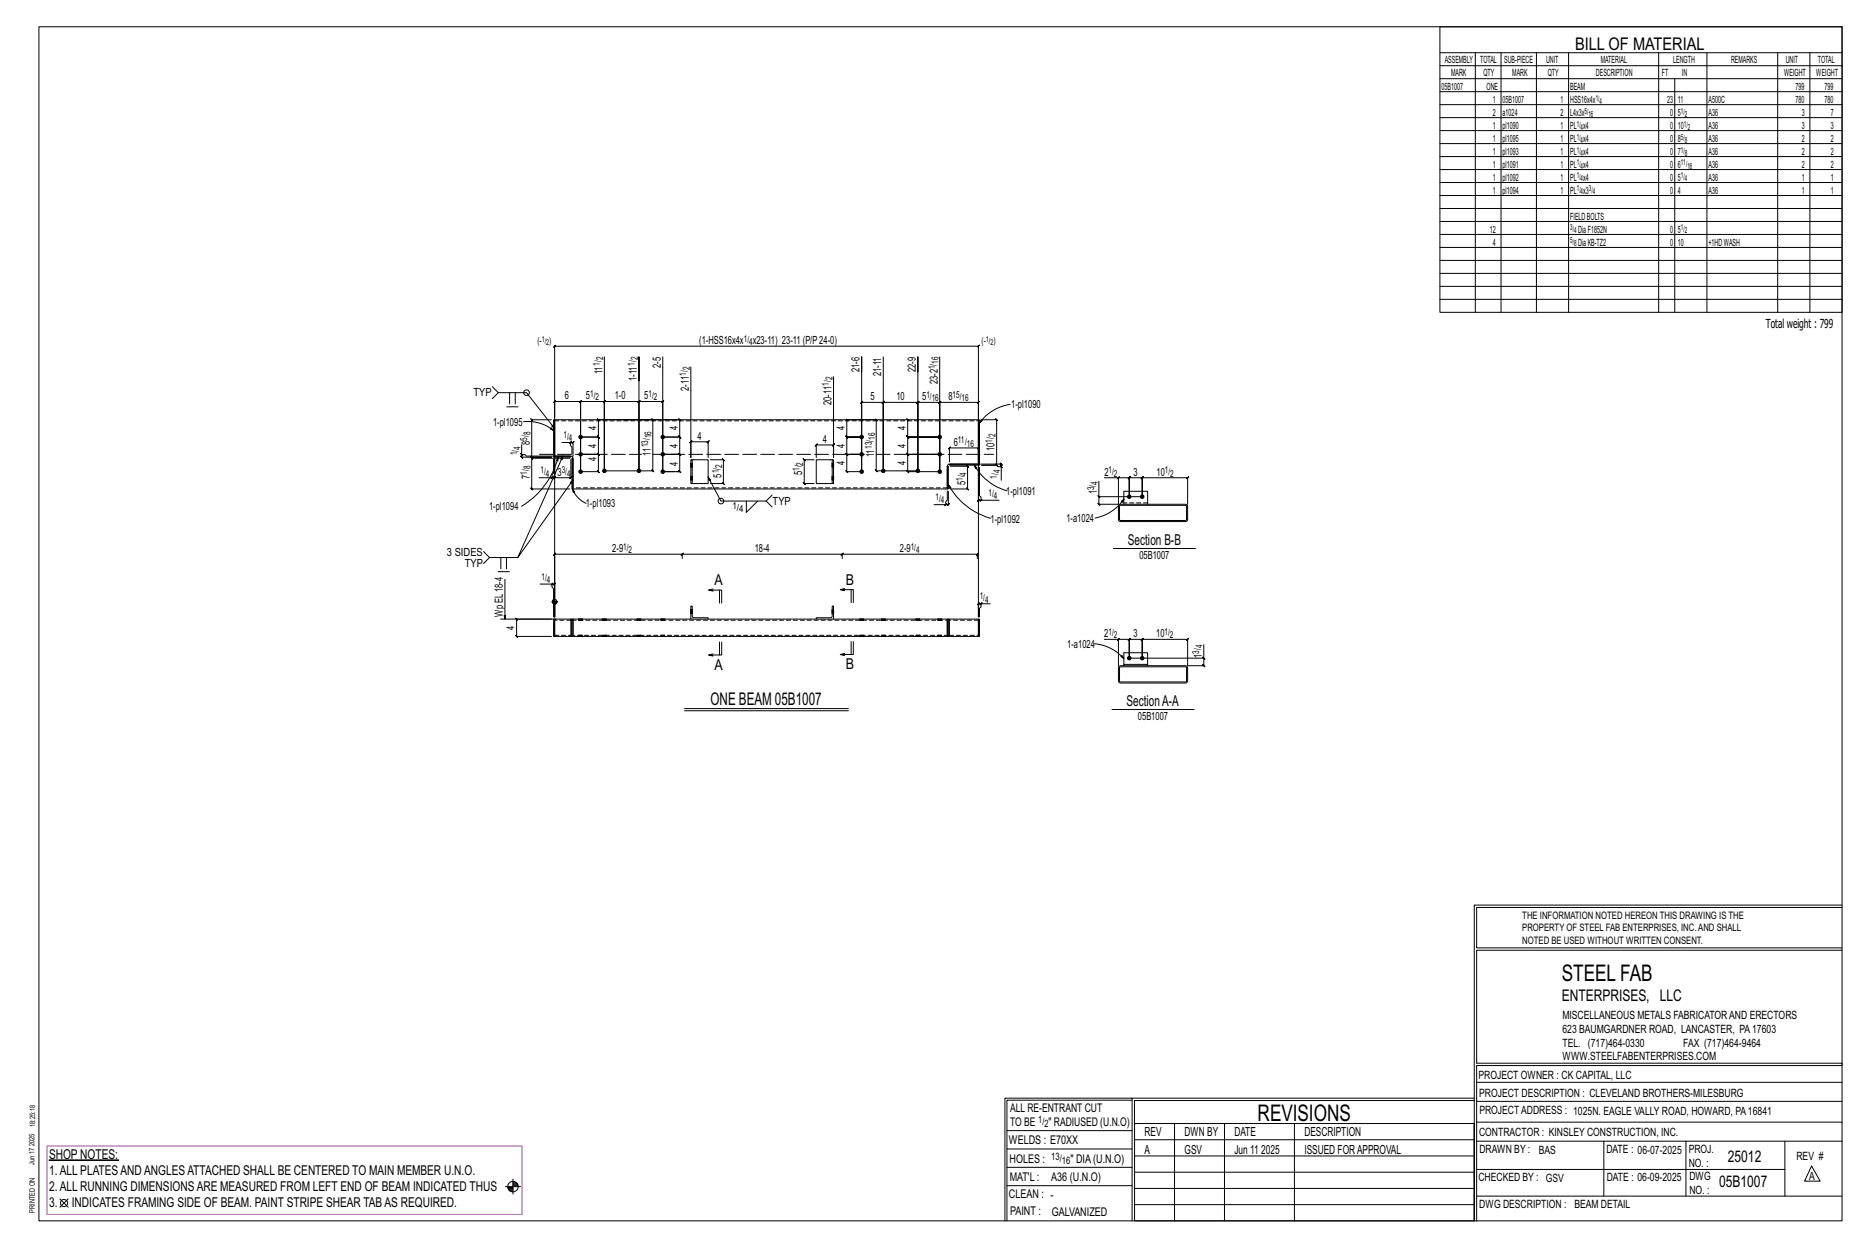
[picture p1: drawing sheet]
<svg xmlns="http://www.w3.org/2000/svg" width="914mm" height="610mm" viewBox="0 0 914 610" stroke-linecap="round" stroke-linejoin="round" font-family="sans-serif">
<g fill="#000" stroke="#000" stroke-width=".49">
<path d="M24 568h34z"/>
<circle cx="284" cy="214" r=".9"/>
<circle cx="324" cy="214" r=".9"/>
<circle cx="422" cy="214" r=".9"/>
<circle cx="460" cy="214" r=".9"/>
<circle cx="284" cy="222" r=".9"/>
<circle cx="284" cy="231" r=".9"/>
<circle cx="296" cy="230" r=".9"/>
<circle cx="313" cy="230" r=".9"/>
<circle cx="324" cy="231" r=".9"/>
<circle cx="324" cy="222" r=".9"/>
<circle cx="422" cy="231" r=".9"/>
<circle cx="422" cy="222" r=".9"/>
<circle cx="432" cy="230" r=".9"/>
<circle cx="449" cy="230" r=".9"/>
<circle cx="460" cy="222" r=".9"/>
<circle cx="460" cy="231" r=".9"/>
<circle cx="553" cy="243" r=".9"/>
<circle cx="559" cy="243" r=".9"/>
<circle cx="553" cy="322" r=".9"/>
<circle cx="559" cy="322" r=".9"/>
</g>
<g fill="none" stroke="#000" stroke-width=".49">
<path d="M19 13h883v584h-883zM705 13h197v140h-197zM705 26h197M705 32h197M705 39h197M722 26v127M735 26v127M752 26v127M768 26v127M812 26v127M820 39v114M836 26v127"/>
<path d="M870 26v127M886 26v127M705 45h197M705 51h197M705 58h197M705 64h197M705 70h197M705 77h197M705 83h197M705 89h197M705 96h197M705 102h197"/>
<path d="M705 108h197M705 115h197M705 121h197M705 127h197M705 134h197M705 140h197M705 146h197M296 175v55h24v1l-1-1h1v-25v1l-1-1h1h-15M324 175v56M338 179v45v-8v1l1-1h-1h9l-1 1 1-1v8M432 175v55M460 175v56v-34h-1l1-1v1h19h-1l1-1v1v7"/>
<path d="M241 189l3 3h14l14 18M244 192l-3 3M248 199h6M249 192v6M252 192v6M313 186v-11v55M408 184v40v-6l1-1-1 1h-8v-1l-1 1h1v6M422 182v-7v56M449 182v-7v55M494 198a23 23 0 0 0-15 9M255 218v4h2l1 1h12M256 206a20 20 0 0 1 15 5"/>
<path d="M270 209l1 2-2-1zM270 205h-10l1 1-1-1v19v-1l1 1h-1h10h-15h1l-1-1v1v-2M271 205h1v19h-1zM272 206v17h7l1 1 1 14M272 204v-8l-1 1 1-1h12v1l1-1h-1v35M272 205h207M275 216h4v2l1 1v3M279 216v1l1-1zM279 216h2l-1 1 1-1v7M305 205h-12h-1l1 1v-1v9l-1-1 1 1h-9h9l-1-1 1 1v8h-1l1 1v-1h-9h9h-1l1 1v-1v9l-1-1 1 1h-9M305 205h28h-1l1 1v-1v9l-1-1 1 1h-9h9l-1-1 1 1v8h-1l1 1v-1h-9h9h-1l1 1v-1v9l-1-1 1 1h-9M444 205l1 1-1-1v9v-1l1 1h-1h16h-16v-1l1 1h-1v8l1 1-1-1h16h-16l1 1-1-1v9v-1l1 1h-1h16v-34v-1l-1 1h1h-11l1-1-1 1v33"/>
<path d="M479 205v23zM479 206v21h-15v1v10M480 205l1 1-2 1zM481 205h7h-1l1 1v-1v23l-1-1 1 1h-7h7h1h1v7M255 222l1 1zM270 234l1-1zM271 225v6l-1 1v2h-6M272 223h7v1h-7zM273 224v1h-1zM273 224a39 39 0 0 1-18 24M276 223l-23 50 28-38M279 224h-19l1 1-1-1v15l1 1-1-1h19"/>
<path d="M279 225v9l1-1-1 1h-7v-1l-1 1h1v-9v9v-1l-1 1h1h-2M280 224h1v15h-1zM280 239l1 2zM280 239a13 13 0 0 0 7 7M281 239h183M313 230v-34l-1 1 1-1h-17l-1 1 1-1v34v-34l-1 1 1-1h-12h1l-1 1v-1v35M313 230v-34l-1 1 1-1h11v1l1-1h-1v35M338 235h.1M338 233h.1M338 228h.1M338 227h.1M338 225h1v12h-1z"/>
<path d="M339 225h8v12h-8M339 235h.1M339 233h.1M339 228h.1M339 227h.1M347 233l6 12h22l3-3M348 225h6v-1l1 1h-1v12v-1l1 1h-1h-6M399 225h-5l-1-1 1 1v12l-1-1 1 1h5M407 235h.1M407 233h.1M407 228h.1M407 227h.1"/>
<path d="M407 225h1v12h-1zM407 225h-7v12h7M408 235h.1M408 233h.1M408 228h.1M408 227h.1M449 230v-33l1-1-1 1h-17l1-1-1 1v33v-33l1-1-1 1h-10v-1l-1 1h1v34M449 230h-20v1l-1-1h1v-25v1l-1-1h1h-14h-1l1 1v-1v9l-1-1 1 1h7h-7l-1-1 1 1v8h-1l1 1v-1h7h-7h-1l1 1v-1v9l-1-1 1 1h7M464 228v11zM464 237l1 2zM464 237a34 34 0 0 0 21 17M465 227h14v1h-14z"/>
<path d="M465 226v-7l-1 1 1-1h14l-1 1 1-1v7M465 228h9h-1l1 1v-1v11h-1l1 1v-1h-9M477 228l1 1zM477 228a27 27 0 0 0 16 12M479 229v16h-1l1-1v1h1M479 229v13l1 1v2h9M480 227h10l1 1-1-1v1M490 228l1 1zM538 235v8h21M541 234h6v13h-9l-1-1 1 1v-4M547 234l1-1zM547 234h6h-1l1-1v1v9v-9h-1l1-1v1h6l1-1-1 1v9v-9l1-1-1 1h22l1-1-1 1v13"/>
<path d="M365 245v6l6-6M375 245l3 3M463 246l-1 1zM464 240v5h-1v2h-6M464 240v7l1-1-1 1h-1M480 245l1-1-1 1zM537 243l1 1zM548 247h33v1v7h-1h-32l-1-1zM548 247h32l1 7-33 1zM549 245l1-1-1 2zM550 247v-7h12v7M550 244a22 22 0 0 1-14 9"/>
<path d="M237 270l3 3h13M240 273l-3 3M244 280h5M245 273v5M248 273v5M334 271h78v1l1-1-1 2M334 273v-2l-1 1 1-1h-62l-1 1 1-1v31v-133l-1 1 1-1h207l-1 1 1-1v133v-7l-1 1 1-1h1M334 271l-1 1zM412 271h66v1l1-1-1 2M413 271l-1 1zM545 268h40M247 283v20"/>
<path d="M264 286h6v1l1 1v14M270 294h3M270 286l1-1zM270 286h2h-1l1-1v1v16v-9M270 294h.1M271 294h.1M271 293v1M272 294v2M272 294v1M273 294v1M338 298h.1M339 298h.1"/>
<path d="M349 289h-2h6v6M349 288l-2 1M352 289v6M407 298h.1M408 298h.1M413 289l-2-1h7v7M413 288h-2M417 288v7M480 296l1-1zM485 295h-5v2l-1 1v4M245 303h27M270 303h-17l-1-1 1 1v8h-1l1 1v-1h17"/>
<path d="M271 303h1v8h-1zM279 303h185M279 311h1M279 303h1M280 303v8h-1v-8h-7v8h7M281 303v8h-1M281 304v6M281 311h183M283 303h.1M283 311h.1M285 303h.1M285 311h.1"/>
<path d="M295 303h.1M295 311h.1M297 303h.1M297 311h.1M312 303h.1M312 311h.1M314 303h.1M314 311h.1M324 303h.1M324 311h.1M325 303h.1M325 311h.1"/>
<path d="M338 300h.1M338 303v-6h1v5h8v1M339 300h.1M349 320h-2M352 314v6M353 314v6h-6l2 1M400 303v-1h7v-5h1v6M407 300h.1M408 300h.1M413 320h-2M417 314v6M418 314v6h-7l2 1"/>
<path d="M421 303h.1M421 311h.1M423 303h.1M423 311h.1M432 303h.1M432 311h.1M433 303h.1M433 311h.1M448 303h.1M448 311h.1M450 303h.1M450 311h.1"/>
<path d="M459 303h.1M459 311h.1M461 303h.1M461 311h.1M464 304v6M464 303v8v-8h1M464 311h1M464 303h1M465 303h14v8h-14zM479 303v8zM536 315a21 21 0 0 1 14 7M541 313h6v13"/>
<path d="M547 313l1-1zM547 313h6h-1l1-1v1v9v-9h-1l1-1v1h6l1-1-1 1v9v-9l1-1-1 1h22l1-1-1 1v13h8h1l-1-1v1v-4M589 315v7h-36M548 326h33v1v7h-1h-32l-1-1zM548 326h32l1 7-33 1zM549 321l1 1zM550 326v-1h12v1M550 325v-6h12v6M589 322l1 1zM335 347h80M335 348h80M544 347h41"/>
<path d="M722 443v154M722 443h180M902 444h-179v20h179M902 465h-179v55h179v1h-179v76M554 538h-61v59M554 537h168M722 538h-167v13M723 539h179M723 530h179M493 553h61M555 550h167v47h-167zM555 558h167"/>
<path d="M575 550v47M599 550v47M634 550v47M723 549h179M723 558h179M785 558v27M825 558v27M874 558v27M251 577v7M251 579h2M251 580h3M251 578h2"/>
<path d="M493 571h61M493 562h61M555 573h167M555 566h167M723 572h151M887 570l4 8h-8zM29 587l4 4M33 587l-4 4M247 581h8M249 581h2M249 582h2M250 583h1"/>
<path d="M492 597v-60h62v60M493 580h61M555 589h167M555 581h167M723 585h179"/>
<circle cx="258" cy="192" r="1.4"/>
<circle cx="353" cy="245" r="1.4"/>
<circle cx="272" cy="294" r="1.2"/>
<circle cx="31" cy="589" r="1.8"/>
<circle cx="251" cy="581" r="2.6"/>
</g>
<path d="M23 561h233v33h-233z" fill="none" stroke="#f0f" stroke-width=".5"/>
<g fill="none" stroke="#000" stroke-width=".49" stroke-dasharray="2 1.4">
<path d="M272 206h207M338 227l1 1zM338 227h1M338 227h.1M338 228h.1M338 228h1M338 234h1zM338 234h1M338 233h1M338 233h.1M338 235h.1M338 235h1"/>
<path d="M338 234l1 1M339 227h-1M339 233h-1M339 227h.1M339 228h.1M339 233h.1M339 234h.1M407 234h1zM407 235h.1M407 234h.1M407 228h1zM407 228h.1"/>
<path d="M407 228v-1M407 235h1M407 228h1M408 233h-1M408 227h-1M408 234h-1M408 235h-1M408 235h.1M408 233h.1M408 234l-1-1M408 228h-1M408 228h.1"/>
<path d="M408 227h.1M408 228l-1-1M464 239h-183M562 246h-12M338 299h1zM338 299h1M338 298h.1M338 300h1M338 299l1 1M339 298h-1M339 298h.1M339 299v1"/>
<path d="M407 299l1 1zM407 299h.1M408 298h-1M408 300h-1M408 300h.1M408 298h.1M408 299l-1-1M408 299h-1M272 311h7M279 303h-7M280 303h184M283 311h.1"/>
<path d="M283 303h.1M284 311h.1M284 303h-1M284 311h1M284 303h1zM284 303h.1M285 311h.1M285 303h.1M295 303h.1M295 311h.1M296 303h-1M296 311h.1"/>
<path d="M296 303h.1M296 311h1M297 303h.1M297 311h.1M312 303h.1M312 311h.1M312 311h1zM313 303h.1M313 303h-1M313 311h.1M313 311h1M314 303h.1"/>
<path d="M314 311h.1M324 311h.1M324 303h.1M324 311h1M324 303h1zM325 311h.1M325 303h.1M338 300h.1M407 300h.1M407 300h1M421 311h.1M421 303h.1"/>
<path d="M421 311h1zM422 311h.1M422 303h.1M422 303h-1M422 311h1M423 303h.1M423 311h.1M432 303h.1M432 311h.1M432 303h1zM432 311h1M433 303h.1"/>
<path d="M433 311h.1M448 303h.1M448 303h1M448 311h1M448 311h.1M449 311h-1M449 303h-1M449 311h.1M449 303h.1M449 303h1zM449 311h1M450 303h.1"/>
<path d="M450 311h.1M459 311h.1M459 303h.1M460 311h.1M460 303h-1M460 311h1M460 303h.1M461 311h.1M461 303h.1M464 311h-184M465 311h14M479 303h-14"/>
</g>
<path d="M264 222h50M320 222h103M429 222h57" fill="none" stroke="#000" stroke-width=".49" stroke-dasharray="6.8 1 0 1"/>
<path d="M324 231h9" fill="none" stroke="#000" stroke-width=".49" stroke-dasharray="5.8 1 1 1"/>
<g font-size="11.2">
<text x="764" y="480">STEEL FAB</text>
<text x="616" y="548">REVISIONS</text>
</g>
<g font-size="8.6">
<text x="771" y="24">BILL OF MATERIAL</text>
<text x="348" y="345">ONE BEAM 05B1007</text>
</g>
<g font-size="7.9">
<text x="765" y="490">ENTERPRISES, LLC</text>
<text x="846" y="569">25012</text>
<text x="842" y="581">05B1007</text>
</g>
<g font-size="7.3">
<text x="552" y="267">Section B-B</text>
<text x="350" y="286">A</text>
<text x="414" y="286">B</text>
<text x="350" y="328">A</text>
<text x="414" y="327">B</text>
<text x="551" y="345">SectionA-A</text>
</g>
<g font-size="6.6">
<text x="24" y="567">SHOP NOTES:</text>
<text x="24" y="575">1.ALL PLATESANDANGLESATTACHED SHALL BE CENTERED TO MAIN MEMBER U.N.O.</text>
<text x="24" y="583">2.ALL RUNNING DIMENSIONSARE MEASURED FROM LEFT END OF BEAM INDICATED THUS</text>
<text x="24" y="591">3.</text>
<text x="35" y="591">INDICATES FRAMING SIDE OF BEAM. PAINT STRIPE SHEAR TABAS REQUIRED.</text>
</g>
<g font-size="6.1">
<text x="864" y="161">Total weight : 799</text>
<text x="560" y="556">REV</text>
<text x="580" y="556">DWN BY</text>
<text x="604" y="556">DATE</text>
<text x="639" y="556">DESCRIPTION</text>
<text x="560" y="564">A</text>
<text x="580" y="564">GSV</text>
<text x="604" y="564">Jun 11</text>
<text x="617" y="564">2025</text>
<text x="639" y="564">ISSUED FORAPPROVAL</text>
</g>
<g font-size="5.9">
<text x="494" y="560">WELDS : E70XX</text>
<text x="494" y="569">HOLES :</text>
<text x="524" y="569">&quot; DIA(U.N.O)</text>
<text x="494" y="578">MAT'L :</text>
<text x="515" y="578">A36 (U.N.O)</text>
<text x="494" y="586">CLEAN : -</text>
<text x="495" y="595">PAINT :</text>
<text x="515" y="595">GALVANIZED</text>
</g>
<g font-size="5.8">
<text x="494" y="544">ALL RE-ENTRANT CUT</text>
<text x="494" y="551">TO BE</text>
<text x="513" y="551">&quot; RADIUSED (U.N.O)</text>
</g>
<g font-size="5.6">
<text x="765" y="499">MISCELLANEOUS METALS FABRICATORAND ERECTORS</text>
<text x="765" y="505">623 BAUMGARDNER ROAD, LANCASTER, PA17603</text>
<text x="765" y="512">TEL. (717)464-0330</text>
<text x="824" y="512">FAX (717)464-9464</text>
<text x="765" y="519">WWW.STEELFABENTERPRISES.COM</text>
<text x="724" y="528">PROJECT OWNER : CK CAPITAL, LLC</text>
<text x="724" y="537">PROJECT DESCRIPTION : CLEVELAND BROTHERS-MILESBURG</text>
<text x="724" y="545">PROJECTADDRESS : 1025N. EAGLE VALLY ROAD, HOWARD, PA16841</text>
<text x="724" y="556">CONTRACTOR : KINSLEY CONSTRUCTION, INC.</text>
<text x="724" y="564">DRAWN BY :</text>
<text x="753" y="564">BAS</text>
<text x="786" y="564">DATE : 06-07-2025</text>
<text x="827" y="564">PROJ.</text>
<text x="879" y="568">REV #</text>
<text x="827" y="571">NO. :</text>
<text x="724" y="578">CHECKED BY : GSV</text>
<text x="787" y="578">DATE : 06-09-2025</text>
<text x="827" y="578">DWG</text>
<text x="886" y="578">A</text>
<text x="827" y="584">NO. :</text>
<text x="724" y="591">DWG DESCRIPTION : BEAM DETAIL</text>
</g>
<g font-size="5.5">
<text x="342" y="168">(1-HSS16x4x</text>
<text x="369" y="168">x23-11) 23-11 (P/P24-0)</text>
<text x="323" y="180" transform="rotate(-90 323 180)">2-5</text>
<text x="295" y="183" transform="rotate(-90 295 183)">11</text>
<text x="421" y="182" transform="rotate(-90 421 182)">21-6</text>
<text x="431" y="184" transform="rotate(-90 431 184)">21-11</text>
<text x="448" y="182" transform="rotate(-90 448 182)">22-9</text>
<text x="312" y="186" transform="rotate(-90 312 186)">1-11</text>
<text x="337" y="191" transform="rotate(-90 337 191)">2-11</text>
<text x="459" y="188" transform="rotate(-90 459 188)">23-2</text>
<text x="232" y="194">TYP</text>
<text x="277" y="195">6</text>
<text x="287" y="195">5</text>
<text x="301" y="195">1-0</text>
<text x="315" y="195">5</text>
<text x="426" y="196">5</text>
<text x="439" y="196">10</text>
<text x="451" y="196">5</text>
<text x="464" y="196">8</text>
<text x="407" y="198" transform="rotate(-90 407 198)">20-11</text>
<text x="495" y="200">1-pl1090</text>
<text x="241" y="208">1-pl1095</text>
<text x="292" y="211" transform="rotate(-90 292 211)">4</text>
<text x="332" y="211" transform="rotate(-90 332 211)">4</text>
<text x="341" y="215">4</text>
<text x="414" y="210" transform="rotate(-90 414 210)">4</text>
<text x="443" y="211" transform="rotate(-90 443 211)">4</text>
<text x="259" y="218" transform="rotate(-90 259 218)">8</text>
<text x="292" y="219" transform="rotate(-90 292 219)">4</text>
<text x="332" y="219" transform="rotate(-90 332 219)">4</text>
<text x="403" y="217">4</text>
<text x="414" y="219" transform="rotate(-90 414 219)">4</text>
<text x="443" y="219" transform="rotate(-90 443 219)">4</text>
<text x="467" y="218">6</text>
<text x="487" y="221" transform="rotate(-90 487 221)">10</text>
<text x="292" y="226" transform="rotate(-90 292 226)">4</text>
<text x="319" y="223" transform="rotate(-90 319 223)">11</text>
<text x="332" y="228" transform="rotate(-90 332 228)">4</text>
<text x="414" y="228" transform="rotate(-90 414 228)">4</text>
<text x="428" y="224" transform="rotate(-90 428 224)">11</text>
<text x="443" y="228" transform="rotate(-90 443 228)">4</text>
<text x="273" y="233">3</text>
<text x="353" y="234" transform="rotate(-90 353 234)">5</text>
<text x="393" y="232" transform="rotate(-90 393 232)">5</text>
<text x="541" y="233">2</text>
<text x="555" y="233">3</text>
<text x="566" y="233">10</text>
<text x="259" y="234" transform="rotate(-90 259 234)">7</text>
<text x="473" y="237" transform="rotate(-90 473 237)">5</text>
<text x="493" y="242">1-pl1091</text>
<text x="537" y="242" transform="rotate(-90 537 242)">1</text>
<text x="239" y="250">1-pl1094</text>
<text x="287" y="248">1-pl1093</text>
<text x="378" y="247">TYP</text>
<text x="485" y="256">1-pl1092</text>
<text x="522" y="255">1-a1024</text>
<text x="219" y="272">3 SIDES</text>
<text x="300" y="270">2-9</text>
<text x="369" y="270">18-4</text>
<text x="440" y="270">2-9</text>
<text x="558" y="273">05B1007</text>
<text x="227" y="277">TYP</text>
<text x="246" y="302" transform="rotate(-90 246 302)">Wp EL18-4</text>
<text x="252" y="308" transform="rotate(-90 252 308)">4</text>
<text x="541" y="312">2</text>
<text x="555" y="312">3</text>
<text x="566" y="312">10</text>
<text x="522" y="317">1-a1024</text>
<text x="588" y="322" transform="rotate(-90 588 322)">1</text>
<text x="557" y="352">05B1007</text>
</g>
<g font-size="5">
<text x="745" y="450">THE INFORMATION NOTED HEREON THIS DRAWING IS THE</text>
<text x="745" y="456">PROPERTY OF STEEL FAB ENTERPRISES, INC.AND SHALL</text>
<text x="745" y="462">NOTED BE USED WITHOUT WRITTEN CONSENT.</text>
<text x="508" y="550">1/</text>
<text x="511" y="551">2</text>
<text x="515" y="568">13/</text>
<text x="520" y="570">16</text>
</g>
<g font-size="4.9">
<text x="707" y="31">ASSEMBLY</text>
<text x="725" y="31">TOTAL</text>
<text x="736" y="31">SUB-PIECE</text>
<text x="757" y="31">UNIT</text>
<text x="784" y="31">MATERIAL</text>
<text x="819" y="31">LENGTH</text>
<text x="847" y="31">REMARKS</text>
<text x="874" y="31">UNIT</text>
<text x="890" y="31">TOTAL</text>
<text x="710" y="37">MARK</text>
<text x="726" y="37">QTY</text>
<text x="740" y="37">MARK</text>
<text x="758" y="37">QTY</text>
<text x="781" y="37">DESCRIPTION</text>
<text x="814" y="37">FT</text>
<text x="823" y="37">IN</text>
<text x="873" y="37">WEIGHT</text>
<text x="889" y="37">WEIGHT</text>
<text x="706" y="44">05B1007</text>
<text x="728" y="44">ONE</text>
<text x="769" y="44">BEAM</text>
<text x="879" y="44">799</text>
<text x="893" y="44">799</text>
<text x="731" y="50">1</text>
<text x="736" y="50">05B1007</text>
<text x="764" y="50">1</text>
<text x="769" y="50">HSS16x4x</text>
<text x="816" y="50">23</text>
<text x="821" y="50">11</text>
<text x="836" y="50">A500C</text>
<text x="879" y="50">780</text>
<text x="893" y="50">780</text>
<text x="731" y="57">2</text>
<text x="736" y="57">a1024</text>
<text x="764" y="57">2</text>
<text x="769" y="57">L4x3x</text>
<text x="818" y="57">0</text>
<text x="821" y="57">5</text>
<text x="836" y="57">A36</text>
<text x="882" y="57">3</text>
<text x="896" y="57">7</text>
<text x="731" y="63">1</text>
<text x="736" y="63">pl1090</text>
<text x="764" y="63">1</text>
<text x="769" y="63">PL x4</text>
<text x="818" y="63">0</text>
<text x="821" y="63">10</text>
<text x="836" y="63">A36</text>
<text x="882" y="63">3</text>
<text x="896" y="63">3</text>
<text x="731" y="69">1</text>
<text x="736" y="69">pl1095</text>
<text x="764" y="69">1</text>
<text x="769" y="69">PL x4</text>
<text x="818" y="69">0</text>
<text x="821" y="69">8</text>
<text x="836" y="69">A36</text>
<text x="882" y="69">2</text>
<text x="896" y="69">2</text>
<text x="731" y="76">1</text>
<text x="736" y="76">pl1093</text>
<text x="764" y="76">1</text>
<text x="769" y="76">PL x4</text>
<text x="818" y="76">0</text>
<text x="821" y="76">7</text>
<text x="836" y="76">A36</text>
<text x="882" y="76">2</text>
<text x="896" y="76">2</text>
<text x="731" y="82">1</text>
<text x="736" y="82">pl1091</text>
<text x="764" y="82">1</text>
<text x="769" y="82">PL x4</text>
<text x="818" y="82">0</text>
<text x="821" y="82">6</text>
<text x="836" y="82">A36</text>
<text x="882" y="82">2</text>
<text x="896" y="82">2</text>
<text x="731" y="88">1</text>
<text x="736" y="88">pl1092</text>
<text x="764" y="88">1</text>
<text x="769" y="88">PL x4</text>
<text x="818" y="88">0</text>
<text x="821" y="88">5</text>
<text x="836" y="88">A36</text>
<text x="882" y="88">1</text>
<text x="896" y="88">1</text>
<text x="731" y="95">1</text>
<text x="736" y="95">pl1094</text>
<text x="764" y="95">1</text>
<text x="769" y="95">PL x3</text>
<text x="818" y="95">0</text>
<text x="821" y="95">4</text>
<text x="836" y="95">A36</text>
<text x="882" y="95">1</text>
<text x="896" y="95">1</text>
<text x="769" y="107">FIELDBOLTS</text>
<text x="729" y="114">12</text>
<text x="772" y="114">DiaF1852N</text>
<text x="818" y="114">0</text>
<text x="821" y="114">5</text>
<text x="731" y="120">4</text>
<text x="772" y="120">DiaKB-TZ2</text>
<text x="818" y="120">0</text>
<text x="821" y="120">10</text>
<text x="836" y="120">+1HDWASH</text>
</g>
<g font-size="4.7">
<text x="364" y="167">1/</text>
<text x="263" y="169">(-</text>
<text x="269" y="169">)</text>
<text x="367" y="169">4</text>
<text x="481" y="169">(-</text>
<text x="486" y="169">)</text>
<text x="294" y="179" transform="rotate(-90 294 179)">1/</text>
<text x="295" y="176" transform="rotate(-90 295 176)">2</text>
<text x="311" y="179" transform="rotate(-90 311 179)">1/</text>
<text x="312" y="176" transform="rotate(-90 312 176)">2</text>
<text x="459" y="178" transform="rotate(-90 459 178)">16</text>
<text x="336" y="184" transform="rotate(-90 336 184)">1/</text>
<text x="338" y="181" transform="rotate(-90 338 181)">2</text>
<text x="458" y="181" transform="rotate(-90 458 181)">1/</text>
<text x="406" y="189" transform="rotate(-90 406 189)">1/</text>
<text x="407" y="186" transform="rotate(-90 407 186)">2</text>
<text x="289" y="194">1/</text>
<text x="291" y="196">2</text>
<text x="317" y="194">1/</text>
<text x="320" y="196">2</text>
<text x="453" y="195">1/</text>
<text x="456" y="196">16</text>
<text x="466" y="195">15/</text>
<text x="471" y="196">16</text>
<text x="258" y="216" transform="rotate(-90 258 216)">5/</text>
<text x="260" y="213" transform="rotate(-90 260 213)">8</text>
<text x="276" y="214">1/</text>
<text x="278" y="216">4</text>
<text x="319" y="214" transform="rotate(-90 319 214)">16</text>
<text x="428" y="215" transform="rotate(-90 428 215)">16</text>
<text x="487" y="214" transform="rotate(-90 487 214)">2</text>
<text x="255" y="220" transform="rotate(-90 255 220)">4</text>
<text x="317" y="219" transform="rotate(-90 317 219)">13/</text>
<text x="427" y="220" transform="rotate(-90 427 220)">13/</text>
<text x="469" y="217">11/</text>
<text x="473" y="219">16</text>
<text x="486" y="217" transform="rotate(-90 486 217)">1/</text>
<text x="253" y="223" transform="rotate(-90 253 223)">1/</text>
<text x="393" y="228" transform="rotate(-90 393 228)">2</text>
<text x="258" y="232" transform="rotate(-90 258 232)">1/</text>
<text x="260" y="230" transform="rotate(-90 260 230)">8</text>
<text x="265" y="231">1/</text>
<text x="267" y="233">4</text>
<text x="275" y="231">3/</text>
<text x="278" y="233">4</text>
<text x="352" y="232" transform="rotate(-90 352 232)">1/</text>
<text x="354" y="229" transform="rotate(-90 354 229)">2</text>
<text x="391" y="230" transform="rotate(-90 391 230)">1/</text>
<text x="473" y="233" transform="rotate(-90 473 233)">4</text>
<text x="490" y="232" transform="rotate(-90 490 232)">4</text>
<text x="543" y="232">1/</text>
<text x="545" y="233">2</text>
<text x="570" y="232">1/</text>
<text x="573" y="233">2</text>
<text x="471" y="235" transform="rotate(-90 471 235)">1/</text>
<text x="488" y="234" transform="rotate(-90 488 234)">1/</text>
<text x="536" y="240" transform="rotate(-90 536 240)">3/</text>
<text x="537" y="237" transform="rotate(-90 537 237)">4</text>
<text x="458" y="245">1/</text>
<text x="484" y="243">1/</text>
<text x="487" y="244">4</text>
<text x="359" y="249">1/</text>
<text x="362" y="251">4</text>
<text x="461" y="246">4</text>
<text x="305" y="269">1/</text>
<text x="446" y="269">1/</text>
<text x="308" y="271">2</text>
<text x="448" y="271">4</text>
<text x="265" y="284">1/</text>
<text x="268" y="285">4</text>
<text x="480" y="293">1/</text>
<text x="482" y="295">4</text>
<text x="543" y="311">1/</text>
<text x="570" y="311">1/</text>
<text x="545" y="312">2</text>
<text x="573" y="312">2</text>
<text x="589" y="317" transform="rotate(-90 589 317)">4</text>
<text x="587" y="320" transform="rotate(-90 587 320)">3/</text>
</g>
<g font-size="4.2">
<text x="781" y="49">1/</text>
<text x="783" y="51">4</text>
<text x="776" y="56">5/</text>
<text x="778" y="57">16</text>
<text x="823" y="56">1/</text>
<text x="825" y="57">2</text>
<text x="772" y="62">1/</text>
<text x="774" y="63">4</text>
<text x="824" y="62">1/</text>
<text x="826" y="63">2</text>
<text x="772" y="68">1/</text>
<text x="774" y="70">4</text>
<text x="823" y="68">5/</text>
<text x="825" y="70">8</text>
<text x="772" y="75">1/</text>
<text x="774" y="76">4</text>
<text x="823" y="75">1/</text>
<text x="825" y="76">8</text>
<text x="772" y="81">1/</text>
<text x="774" y="82">4</text>
<text x="823" y="81">11/</text>
<text x="826" y="82">16</text>
<text x="772" y="87">1/</text>
<text x="774" y="89">4</text>
<text x="823" y="87">1/</text>
<text x="825" y="89">4</text>
<text x="772" y="94">1/</text>
<text x="774" y="95">4</text>
<text x="778" y="94">3/</text>
<text x="780" y="95">4</text>
<text x="769" y="113">3/</text>
<text x="823" y="113">1/</text>
<text x="769" y="119">5/</text>
<text x="770" y="114">4</text>
<text x="825" y="114">2</text>
<text x="770" y="121">8</text>
</g>
<g font-size="4">
<text x="265" y="167">1/</text>
<text x="483" y="167">1/</text>
<text x="267" y="169">2</text>
<text x="485" y="169">2</text>
</g>
<g font-size="3.7">
<text x="17" y="551" transform="rotate(-90 17 551)">18:25:18</text>
<text x="17" y="561" transform="rotate(-90 17 561)">2025</text>
<text x="17" y="570" transform="rotate(-90 17 570)">Jun 17</text>
<text x="17" y="593" transform="rotate(-90 17 593)">PRINTED ON</text>
</g>
</svg>
